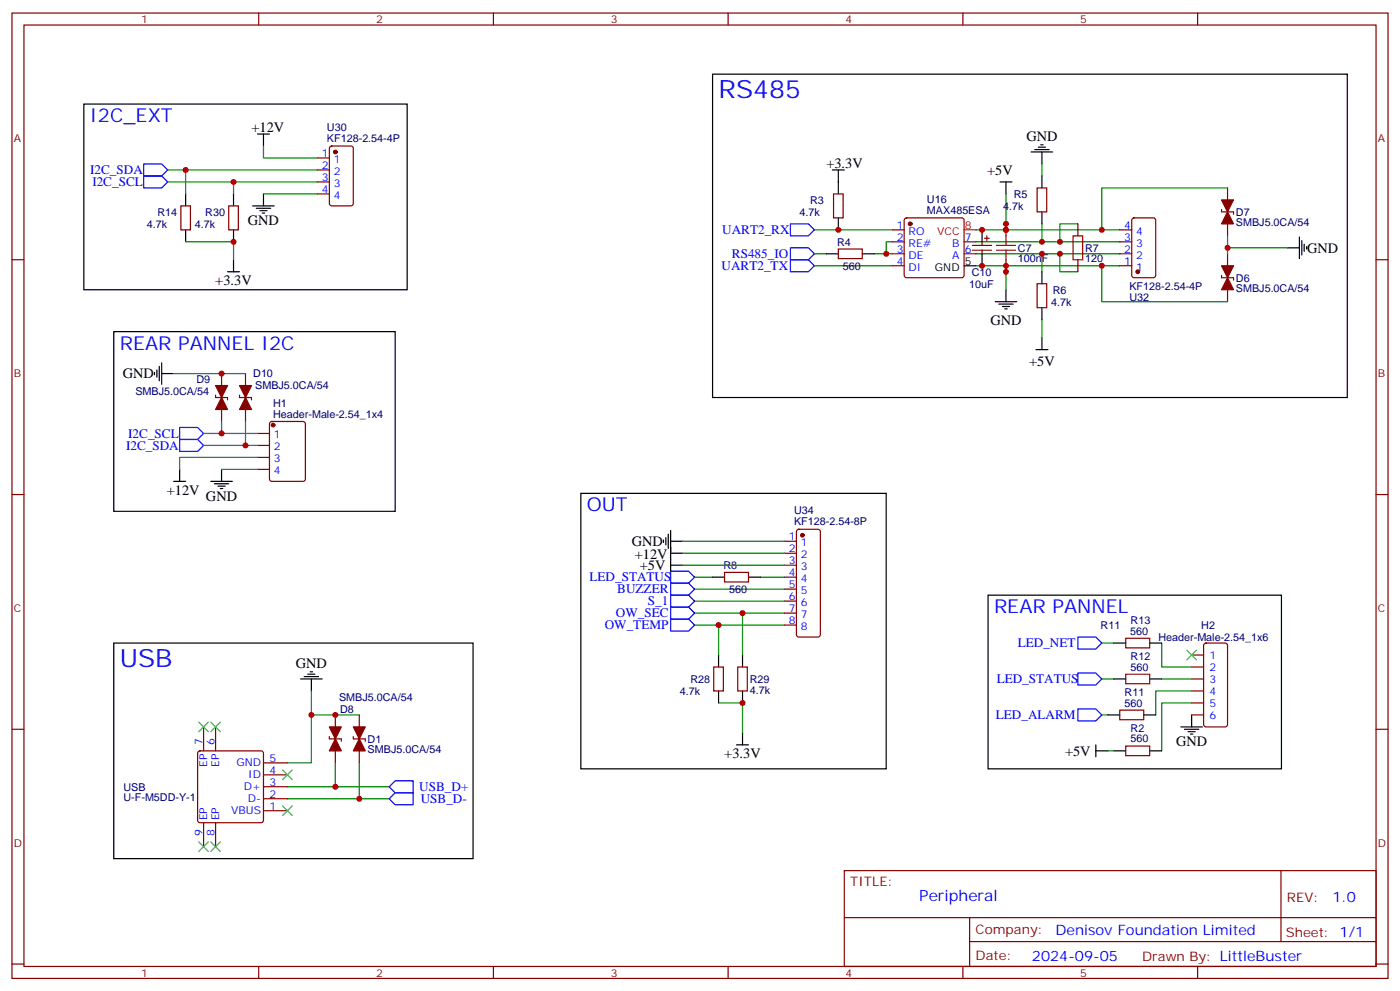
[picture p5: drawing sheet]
<svg xmlns="http://www.w3.org/2000/svg" width="412mm" height="292mm" viewBox="0 0 412 292" stroke-linecap="round" stroke-linejoin="round" font-family="sans-serif">
<g fill="none" stroke="#870000" stroke-width=".35">
<path d="M3.5 3.8h405.4v284.4h-405.4zM7.1 7.4h398.2v277.3h-398.2zM76.2 3.8v3.6M145.3 3.8v3.6M214.5 3.8v3.6M283.6 3.8v3.6M352.8 3.8v3.6M93.5 46.5h3.5M93.5 50.1h3.5M93.5 53.6h3.5M93.5 57.1h3.5M97.2 43.2l.5-.2h5.7l.6 .4 .1 16.5-.5 .7h-5.9l-.6-.4-.1-16.5z"/>
<path d="M245.5 57.1h2.9v7.1h-2.9zM305.5 55.4h2.8v7h-2.8zM361.6 55.4v14.1M3.5 76.5h3.6M53.3 60.6h2.8v7.1h-2.8zM67.4 60.6h2.8v7.1h-2.8zM246.9 73.3h7.1v2.9h-7.1zM262.8 78.3h3.5M262.8 74.8h3.5M262.8 71.2h3.5M262.8 67.7h3.5M266.6 64.4l.5-.2h16.2l.5 .2 .2 .5v16.2l-.2 .5-.5 .2h-16.2l-.5-.2-.3-.5v-16.2z"/>
<path d="M284 74.8h3.5M284 71.2h3.5M286.5 72.3h5.6M286.5 73.7h5.6M289.3 71.2v1.1M289.3 73.7v1.1M290 70.2h1.4M290.7 69.5v1.4M296.3 65.9v3.6M296.3 76.5v3.5M317.5 65.9v3.6M317.5 76.5v3.5"/>
<path d="M329.8 78.3h3.6M329.8 74.8h3.6M329.8 71.2h3.6M329.8 67.7h3.6M333.6 64.4l.5-.2h5.6l.7 .4v16.5l-.4 .7h-5.9l-.7-.5v-16.4zM359.8 61.7v.7h3.6v.7M361.6 74.8v14.1M405.3 76.5h3.6M305.5 83.6h2.8v7h-2.8zM359.8 81.1v.7h3.6v.7M63.5 116.4v.7h3.5v.7M65.3 110v14.1"/>
<path d="M70.6 116.4v.7h3.5v.7M72.3 110v14.1M75.8 127.7h3.6M75.8 131.2h3.6M75.8 134.7h3.6M75.8 138.3h3.6M79.6 124.3l.5-.2h9.2l.6 .5 .1 16.5-.5 .6-9.4 .1-.7-.5v-16.5zM3.5 145.7h3.6M231.1 159.4h3.5M234.8 156.1l.5-.2h5.6l.5 .2 .3 .5v30.3l-.3 .5-.5 .2h-5.6l-.5-.2-.2-.5v-30.3zM405.3 145.7h3.6M213.4 168.6h7.1v2.8h-7.1z"/>
<path d="M231.1 162.9h3.5M231.1 166.5h3.5M231.1 170h3.5M231.1 173.5h3.5M231.1 177.1h3.5M210.3 196.5h2.8v7h-2.8zM217.3 196.5h2.8v7h-2.8zM231.1 180.6h3.5M231.1 184.1h3.5M331.6 198.6h7.1v2.8h-7.1zM331.6 188h7.1v2.8h-7.1zM351 192.9h3.5"/>
<path d="M351 196.5h3.5M351 200h3.5M354.8 189.6l.4-.2h5.7l.6 .4 .1 23.6-.5 .6-5.9 .1-.6-.5-.1-23.5zM3.5 214.8h3.6M60 214.1v7.1M63.5 214.1v7.1M97 216.9v.7h3.5v.7M98.8 210.6v14.1M104.1 216.9v.7h3.5v.7M105.8 210.6v14.1M329.8 209.2h7.1v2.8h-7.1zM331.6 219.7h7.1v2.9h-7.1z"/>
<path d="M351 203.5h3.5M351 207h3.5M351 210.6h3.5M405.3 214.8h3.6M58.4 221.4l.5-.2h18l.5 .2 .2 .5v19.7l-.2 .5-.5 .2h-18l-.5-.2-.2-.5v-19.7zM77.6 238.8h7.1M77.6 235.3h7.1M77.6 231.7h7.1M77.6 228.2h7.1M77.6 224.7h7.1M60 242.3v7.1M63.5 242.3v7.1"/>
<path d="M248.7 256.4h156.6v28.3h-156.6zM377.3 256.5v20.8M248.7 270.3h156.5M285.6 277.3h119.6M285.6 270.3v14.1M3.5 284h3.6M76.2 284.7v3.5M145.3 284.7v3.5M214.5 284.7v3.5M283.6 284.7v3.5M352.8 284.7v3.5M405.3 284h3.6"/>
</g>
<g fill="#870000" stroke="#870000" stroke-width=".35">
<path d="M361.6 81.8l1.8 3.5h-3.6z"/>
<path d="M359.8 78.3h3.6l-1.8 3.5z"/>
<path d="M361.6 62.4l1.8 3.5h-3.6z"/>
<path d="M359.8 58.9h3.6l-1.8 3.5z"/>
<path d="M105.8 217.6l1.8 3.6h-3.5z"/>
<path d="M104.1 214.1h3.5l-1.8 3.5z"/>
<path d="M98.8 217.6l1.7 3.6h-3.5z"/>
<path d="M97 214.1h3.5l-1.7 3.5z"/>
<path d="M65.3 117.1l1.7 3.5h-3.5z"/>
<path d="M63.5 113.6h3.5l-1.7 3.5z"/>
<path d="M72.3 117.1l1.8 3.5h-3.5z"/>
<path d="M70.6 113.6h3.5l-1.8 3.5z"/>
<circle cx="98.8" cy="44.8" r=".53"/>
<circle cx="80.4" cy="125.2" r=".53"/>
<circle cx="335.1" cy="80" r=".53"/>
<circle cx="268.1" cy="65.9" r=".53"/>
<circle cx="236.4" cy="157.7" r=".53"/>
</g>
<g fill="none" stroke="#00f" stroke-width=".35">
<path d="M42.3 48.3h5.3l1.8 1.8-1.8 1.7h-5.3zM42.3 51.8h5.3l1.8 1.8-1.8 1.8h-5.3zM232.8 65.9h5.3l1.8 1.8-1.8 1.8h-5.3zM232.8 76.5h5.3l1.8 1.8-1.8 1.7h-5.3zM232.8 73h5.3l1.8 1.8-1.8 1.7h-5.3zM52.9 129.4h5.3l1.8 1.8-1.8 1.8h-5.3zM52.9 125.9h5.3l1.8 1.8-1.8 1.7h-5.3zM197.6 178.8h5.2l1.8 1.8-1.8 1.8h-5.2zM197.6 168.2h5.2l1.8 1.8-1.8 1.8h-5.2zM197.6 171.8h5.2l1.8 1.7-1.8 1.8h-5.2zM197.6 175.3h5.2l1.8 1.8-1.8 1.7h-5.2zM197.6 182.4h5.2l1.8 1.7-1.8 1.8h-5.2z"/>
<path d="M317.5 198.2h5.3l1.8 1.8-1.8 1.8h-5.3zM317.5 187.6h5.3l1.8 1.8-1.8 1.8h-5.3zM317.5 208.8h5.3l1.8 1.8-1.8 1.7h-5.3zM116.4 230h5.3v3.5h-5.3l-1.7-1.8zM116.4 233.5h5.3v3.5h-5.3l-1.7-1.7z"/>
</g>
<g fill="none" stroke="#000" stroke-width=".35">
<path d="M24.7 30.7h95.2v54.6h-95.2zM75.8 39.5h3.6M77.6 39.5v3.5M209.9 21.8h187v95.3h-187zM54.7 57.1v3.5M68.8 57.1v3.5M77.6 57.1v3.5M245.2 50.1h3.5M246.9 50.1v7M294.6 53.6h3.5M296.3 53.6v3.5M303.7 44.8h6.4"/>
<path d="M304.8 44.1h4.2M305.9 43.4h2.1M306.6 42.7h.7M306.9 44.8v3.5M306.9 51.8v3.6M54.7 67.7v3.5M68.8 67.7v3.5M68.8 76.5v3.5M74.4 60.6h6.4M75.5 61.3h4.2M76.6 62.1h2.1M77.3 62.8h.7"/>
<path d="M243.4 74.8h3.5M246.9 64.2v3.5M254 74.8h3.5M284 78.3h3.5M289.3 67.7v3.5M289.3 74.8v3.5M306.9 62.4v3.5M379.2 73h3.6M382.8 69.8v6.4M383.5 70.9v4.2M384.2 71.9v2.1M384.9 72.6v.7"/>
<path d="M33.5 97.7h82.9v52.9h-82.9zM67 80h3.6M293.2 88.9h6.3M294.2 89.6h4.2M295.3 90.3h2.1M296 91h.7M296.3 85.3v3.6M306.9 80v3.6M306.9 90.6v3.6M306.9 99.4v3.6M45.5 109.7v.7M46.2 109v2.1"/>
<path d="M46.9 107.9v4.2M47.6 110h3.6M47.6 106.9v6.3M305.2 103h3.5M52.9 138.3v3.5M65.3 138.3v3.5M51.2 141.8h3.5M62.1 141.8h6.3M63.1 142.5h4.3M64.2 143.2h2.1M64.9 143.9h.7M171.1 145.3h90v81.1h-90z"/>
<path d="M195.4 159.1v.7M196.1 158.4v2.1M196.8 157.3v4.2M197.6 159.4h3.5M197.6 156.2v12M197.6 162.9h3.5M197.6 166.5h3.5M209.9 170h3.5M220.5 170h3.5M291 175.3h86.5v51.1h-86.5zM33.5 189.4h105.8v63.5h-105.8zM88.5 200h6.4"/>
<path d="M89.6 199.3h4.2M90.7 198.6h2.1M91.4 197.9h.7M91.7 200v3.5M211.7 192.9v3.6M218.7 192.9v3.6M328.1 200h3.5M328.1 189.4h3.5M338.7 200h3.5M338.7 189.4h3.5M211.7 203.5v3.5M217 219.4h3.5"/>
<path d="M218.7 203.5v3.5M218.7 215.9v3.5M322.8 219.4v3.5M326.3 210.6h3.5M336.9 210.6h3.5M347.8 214.1h6.4M348.9 214.8h4.2M350 215.5h2.1M350.7 216.2h.7M351 210.6v3.5M322.8 221.2h3.5M328.1 221.2h3.5"/>
<path d="M338.7 221.2h3.5"/>
</g>
<g fill="none" stroke="#008700" stroke-width=".35">
<path d="M49.4 53.6h44.1M49.4 50.1h44.1M54.7 50.1v7M68.8 53.6v3.5M77.6 43v3.5h15.9M77.6 57.1h15.9M296.3 57.1v10.6h-8.8M306.9 48.3v3.5M361.6 55.4h-37v12.3M54.7 71.2h14.1v5.3M239.9 67.7h22.9M239.9 78.3h22.9"/>
<path d="M239.9 74.8h3.5M257.5 74.8h5.3M262.8 71.2h-1.7v3.6M287.5 78.3h8.8v7M287.5 71.2h42.3M287.5 74.8h42.3M296.3 67.7h33.5M296.3 78.3h33.5M306.9 65.9v5.3M306.9 74.8v5.2M312.2 74.8v5.2h5.3M317.5 65.9h-5.3v5.3"/>
<path d="M324.6 78.3v10.6h37M361.6 73h17.6M361.6 69.5v5.3M306.9 94.2v5.2M51.2 110h21.1M60 131.2h15.8M60 127.7h15.8M65.3 138.3h10.5M65.3 124.1v3.6M72.3 124.1v7.1M75.8 134.7h-22.9v3.6M201.1 159.4h30"/>
<path d="M201.1 166.5h30M201.1 162.9h30M204.6 173.5h26.5M204.6 170h5.3M204.6 177.1h26.5M224 170h7.1M204.6 184.1h26.5M204.6 180.6h26.5M211.7 184.1v8.8M218.7 180.6v12.3M324.6 200h3.5M324.6 189.4h3.5"/>
<path d="M342.2 189.4v7.1h8.8M342.2 200h8.8M91.7 203.5v21.2h-7M91.7 210.6h14.1M211.7 207h7v8.9M324.6 210.6h1.7M351 203.5h-10.6v7.1M351 207h-8.8v14.2M84.7 231.7h30M84.7 235.3h30M98.8 224.7v7M105.8 224.7v10.6"/>
<path d="M326.3 221.2h1.8"/>
</g>
<g fill="none" stroke="#3c3" stroke-width=".35">
<path d="M349.6 191.5l2.8 2.8M352.4 191.5l-2.8 2.8M58.6 212.7l2.8 2.8M61.4 212.7l-2.8 2.8M62.1 212.7l2.8 2.8M64.9 212.7l-2.8 2.8M83.3 226.8l2.8 2.8M83.3 237.4l2.8 2.8M86.1 226.8l-2.8 2.8M86.1 237.4l-2.8 2.8M58.6 248l2.8 2.8M61.4 248l-2.8 2.8"/>
<path d="M62.1 248l2.8 2.8M64.9 248l-2.8 2.8"/>
</g>
<path d="M284 67.7h3.5" fill="none" stroke="#f00" stroke-width=".35"/>
<path d="M293.5 72.3h5.7M293.5 73.7h5.7M296.3 69.5v2.8M296.3 73.7v2.8M316.1 69.5h2.8v7h-2.8z" fill="none" stroke="#a10000" stroke-width=".35"/>
<g fill="#c00">
<circle cx="296.3" cy="67.7" r=".88"/>
<circle cx="296.3" cy="78.3" r=".88"/>
<circle cx="261.1" cy="74.8" r=".88"/>
<circle cx="306.9" cy="71.2" r=".88"/>
<circle cx="306.9" cy="74.8" r=".88"/>
<circle cx="312.2" cy="74.8" r=".88"/>
<circle cx="312.2" cy="71.2" r=".88"/>
<circle cx="218.7" cy="207" r=".88"/>
<circle cx="68.8" cy="71.2" r=".88"/>
<circle cx="68.8" cy="53.6" r=".88"/>
<circle cx="54.7" cy="50.1" r=".88"/>
<circle cx="246.9" cy="67.7" r=".88"/>
<circle cx="296.3" cy="80" r=".88"/>
<circle cx="289.3" cy="78.3" r=".88"/>
<circle cx="289.3" cy="67.7" r=".88"/>
<circle cx="296.3" cy="65.9" r=".88"/>
<circle cx="361.6" cy="73" r=".88"/>
<circle cx="324.6" cy="67.7" r=".88"/>
<circle cx="324.6" cy="78.3" r=".88"/>
<circle cx="91.7" cy="210.6" r=".88"/>
<circle cx="98.8" cy="210.6" r=".88"/>
<circle cx="98.8" cy="231.7" r=".88"/>
<circle cx="105.8" cy="235.3" r=".88"/>
<circle cx="65.3" cy="127.7" r=".88"/>
<circle cx="72.3" cy="131.2" r=".88"/>
<circle cx="211.7" cy="184.1" r=".88"/>
<circle cx="218.7" cy="180.6" r=".88"/>
<circle cx="65.3" cy="110" r=".88"/>
</g>
<g font-size="7.4" fill="#00f">
<text x="211.7" y="28.9">RS485</text>
<text x="35.3" y="196.5">USB</text>
</g>
<g font-size="5.6" fill="#00f">
<text x="26.5" y="35.9">I2C_EXT</text>
<text x="35.3" y="103">REAR PANNEL I2C</text>
<text x="172.9" y="150.6">OUT</text>
<text x="292.8" y="180.6">REAR PANNEL</text>
</g>
<text font-size="4.6" fill="#00f" x="270.8" y="265.5">Peripheral</text>
<g font-size="4.2">
<text x="74.1" y="38.8">+12V</text>
<text x="302.3" y="41.6">GND</text>
<text x="243.4" y="49.4">+3.3V</text>
<text x="290.8" y="51.5">+5V</text>
<text x="73" y="66.3">GND</text>
<text x="385.1" y="74.4">GND</text>
<text x="63.4" y="84">+3.3V</text>
<text x="291.7" y="95.6">GND</text>
<text x="303.1" y="107.9">+5V</text>
<text x="36.2" y="111.5">GND</text>
<text x="49.1" y="145.7">+12V</text>
<text x="60.7" y="147.4">GND</text>
<text x="186.1" y="160.8">GND</text>
<text x="187" y="164.7">+12V</text>
<text x="188.5" y="167.9">+5V</text>
<text x="87.1" y="196.8">GND</text>
<text x="346.4" y="219.7">GND</text>
<text x="213.4" y="223.3">+3.3V</text>
<text x="313.7" y="222.5">+5V</text>
</g>
<g font-size="4.2" fill="#00f">
<text x="392.5" y="265.7">1.0</text>
<text x="310.9" y="275.3">Denisov Foundation Limited</text>
<text x="304" y="283.1">2024-09-05</text>
</g>
<g font-size="3.9" fill="#00f">
<text x="26.6" y="51.3">I2C_SDA</text>
<text x="27.2" y="54.8">I2C_SCL</text>
<text x="212.7" y="69">UART2_RX</text>
<text x="215.6" y="76">RS485_IO</text>
<text x="212.6" y="79.5">UART2_TX</text>
<text x="37.8" y="128.9">I2C_SCL</text>
<text x="37.2" y="132.4">I2C_SDA</text>
<text x="173.6" y="171.3">LED_STATUS</text>
<text x="181.8" y="174.8">BUZZER</text>
<text x="190.8" y="178.3">S_1</text>
<text x="178.1" y="185.3">OW_TEMP</text>
<text x="181.4" y="181.8">OW_SEC</text>
<text x="299.8" y="190.6">LED_NET</text>
<text x="293.6" y="201.2">LED_STATUS</text>
<text x="293.4" y="211.8">LED_ALARM</text>
<text x="123.5" y="233">USB_D+</text>
<text x="123.9" y="236.5">USB_D-</text>
</g>
<g font-size="3.9" fill="#800">
<text x="250.5" y="261">TITLE:</text>
<text x="379.1" y="265.7">REV:</text>
<text x="287.4" y="275.2">Company:</text>
<text x="378.7" y="275.8">Sheet: 1/1</text>
<text x="287.4" y="282.9">Date:</text>
<text x="336.4" y="283">Drawn By: LittleBuster</text>
</g>
<g font-size="3.2" fill="#800">
<text x="41.6" y="6.8">1</text>
<text x="110.8" y="6.8">2</text>
<text x="179.9" y="6.8">3</text>
<text x="249.1" y="6.8">4</text>
<text x="318.2" y="6.8">5</text>
<text x="4.1" y="41.9">A</text>
<text x="405.9" y="41.9">A</text>
<text x="4.1" y="111.1">B</text>
<text x="405.9" y="111.1">B</text>
<text x="4.1" y="180.2">C</text>
<text x="405.9" y="180.2">C</text>
<text x="4.1" y="249.4">D</text>
<text x="405.9" y="249.4">D</text>
<text x="41.6" y="287.7">1</text>
<text x="110.8" y="287.7">2</text>
<text x="179.9" y="287.7">3</text>
<text x="249.1" y="287.7">4</text>
<text x="318.2" y="287.7">5</text>
</g>
<g font-size="3.2" fill="#000080">
<text x="96.3" y="41.8">KF128-2.54-4P</text>
<text x="96.3" y="38.6">U30</text>
<text x="273.1" y="59.9">U16</text>
<text x="298.6" y="58.3">R5</text>
<text x="46.4" y="63.6">R14</text>
<text x="60.5" y="63.6">R30</text>
<text x="235.5" y="63.6">4.7k</text>
<text x="238.6" y="60">R3</text>
<text x="273.1" y="63">MAX485ESA</text>
<text x="295.5" y="61.8">4.7k</text>
<text x="364.1" y="63.6">D7</text>
<text x="43.3" y="67.1">4.7k</text>
<text x="57.4" y="67.1">4.7k</text>
<text x="364.1" y="66.7">SMBJ5.0CA/54</text>
<text x="246.6" y="72.4">R4</text>
<text x="299.9" y="77.3">100nF</text>
<text x="299.9" y="74.1">C7</text>
<text x="319.6" y="77.3">120</text>
<text x="319.6" y="74.1">R7</text>
<text x="248.3" y="79.4">560</text>
<text x="286.3" y="81.2">C10</text>
<text x="364.1" y="83">D6</text>
<text x="285.5" y="84.7">10uF</text>
<text x="309.6" y="90">4.7k</text>
<text x="310.1" y="86.5">R6</text>
<text x="332.7" y="85.5">KF128-2.54-4P</text>
<text x="332.7" y="88.7">U32</text>
<text x="364.1" y="86.1">SMBJ5.0CA/54</text>
<text x="57.9" y="112.9">D9</text>
<text x="74.6" y="111.2">D10</text>
<text x="39.9" y="116.5">SMBJ5.0CA/54</text>
<text x="75.2" y="114.7">SMBJ5.0CA/54</text>
<text x="80.4" y="119.9">H1</text>
<text x="80.4" y="123.1">Header-Male-2.54_1x4</text>
<text x="233.9" y="154.7">KF128-2.54-8P</text>
<text x="233.9" y="151.5">U34</text>
<text x="213.1" y="167.6">R8</text>
<text x="214.7" y="174.7">560</text>
<text x="324.2" y="185.3">R11</text>
<text x="333" y="183.8">R13</text>
<text x="353.9" y="185.2">H2</text>
<text x="332.9" y="187">560</text>
<text x="341.2" y="188.8">Header-Male-2.54_1x6</text>
<text x="333" y="197.5">560</text>
<text x="333" y="194.4">R12</text>
<text x="203.4" y="201.1">R28</text>
<text x="220.8" y="201.1">R29</text>
<text x="99.9" y="206.4">SMBJ5.0CA/54</text>
<text x="100.2" y="210">D8</text>
<text x="200.3" y="204.7">4.7k</text>
<text x="220.8" y="204.3">4.7k</text>
<text x="331.3" y="208.1">560</text>
<text x="331.3" y="205">R11</text>
<text x="333" y="215.6">R2</text>
<text x="108.3" y="221.9">SMBJ5.0CA/54</text>
<text x="108.3" y="218.8">D1</text>
<text x="333" y="218.7">560</text>
<text x="36.4" y="232.9">USB</text>
<text x="36.4" y="236">U-F-M5DD-Y-1</text>
</g>
<g font-size="3.2" fill="#00f">
<text x="94.8" y="46.2">1</text>
<text x="98.3" y="47.9">1</text>
<text x="94.8" y="49.7">2</text>
<text x="94.8" y="53.2">3</text>
<text x="98.3" y="51.5">2</text>
<text x="94.8" y="56.8">4</text>
<text x="98.3" y="55">3</text>
<text x="98.3" y="58.5">4</text>
<text x="264.2" y="67.3">1</text>
<text x="264.2" y="70.9">2</text>
<text x="267.7" y="69.1">RO</text>
<text x="284.2" y="70.9">7</text>
<text x="331.2" y="70.9">3</text>
<text x="331.2" y="67.3">4</text>
<text x="334.7" y="69.1">4</text>
<text x="264.2" y="74.4">3</text>
<text x="264.2" y="77.9">4</text>
<text x="267.7" y="72.6">RE#</text>
<text x="267.7" y="76.2">DE</text>
<text x="280.5" y="72.6">B</text>
<text x="280.5" y="76.2">A</text>
<text x="284.2" y="74.4">6</text>
<text x="331.2" y="77.9">1</text>
<text x="331.2" y="74.4">2</text>
<text x="334.7" y="76.2">2</text>
<text x="334.7" y="72.6">3</text>
<text x="267.7" y="79.7">DI</text>
<text x="334.7" y="79.7">1</text>
<text x="80.7" y="129.1">1</text>
<text x="80.7" y="132.6">2</text>
<text x="80.7" y="136.1">3</text>
<text x="80.7" y="139.7">4</text>
<text x="232.4" y="159.1">1</text>
<text x="235.9" y="160.8">1</text>
<text x="232.4" y="162.6">2</text>
<text x="232.4" y="166.1">3</text>
<text x="235.9" y="164.4">2</text>
<text x="235.9" y="167.9">3</text>
<text x="232.4" y="169.7">4</text>
<text x="232.4" y="173.2">5</text>
<text x="235.9" y="171.4">4</text>
<text x="232.4" y="176.7">6</text>
<text x="235.9" y="174.9">5</text>
<text x="235.9" y="178.5">6</text>
<text x="232.4" y="180.2">7</text>
<text x="232.4" y="183.8">8</text>
<text x="235.9" y="182">7</text>
<text x="235.9" y="185.5">8</text>
<text x="356.3" y="194">1</text>
<text x="356.3" y="197.5">2</text>
<text x="356.3" y="201">3</text>
<text x="356.3" y="204.6">4</text>
<text x="356.3" y="208.1">5</text>
<text x="356.3" y="211.6">6</text>
<text x="59.6" y="219.4" transform="rotate(-90 59.6 219.4)">7</text>
<text x="63.1" y="219.4" transform="rotate(-90 63.1 219.4)">6</text>
<text x="61" y="225.8" transform="rotate(-90 61 225.8)">EP</text>
<text x="64.6" y="225.8" transform="rotate(-90 64.6 225.8)">EP</text>
<text x="69.6" y="225.7">GND</text>
<text x="79.4" y="227.9">4</text>
<text x="79.4" y="224.3">5</text>
<text x="71.9" y="232.8">D+</text>
<text x="73.1" y="229.3">ID</text>
<text x="79.4" y="231.4">3</text>
<text x="68.1" y="239.9">VBUS</text>
<text x="73" y="236.3">D-</text>
<text x="79.4" y="238.4">1</text>
<text x="79.4" y="234.9">2</text>
<text x="61" y="241.6" transform="rotate(-90 61 241.6)">EP</text>
<text x="64.6" y="241.6" transform="rotate(-90 64.6 241.6)">EP</text>
<text x="59.6" y="246.1" transform="rotate(-90 59.6 246.1)">9</text>
<text x="63.1" y="246.1" transform="rotate(-90 63.1 246.1)">8</text>
</g>
<g font-size="3.2" fill="#f00">
<text x="276.1" y="69.1">VCC</text>
<text x="284.2" y="67.3">8</text>
</g>
<g font-size="3.2">
<text x="284.2" y="77.9">5</text>
<text x="275.4" y="79.7">GND</text>
</g>
</svg>
